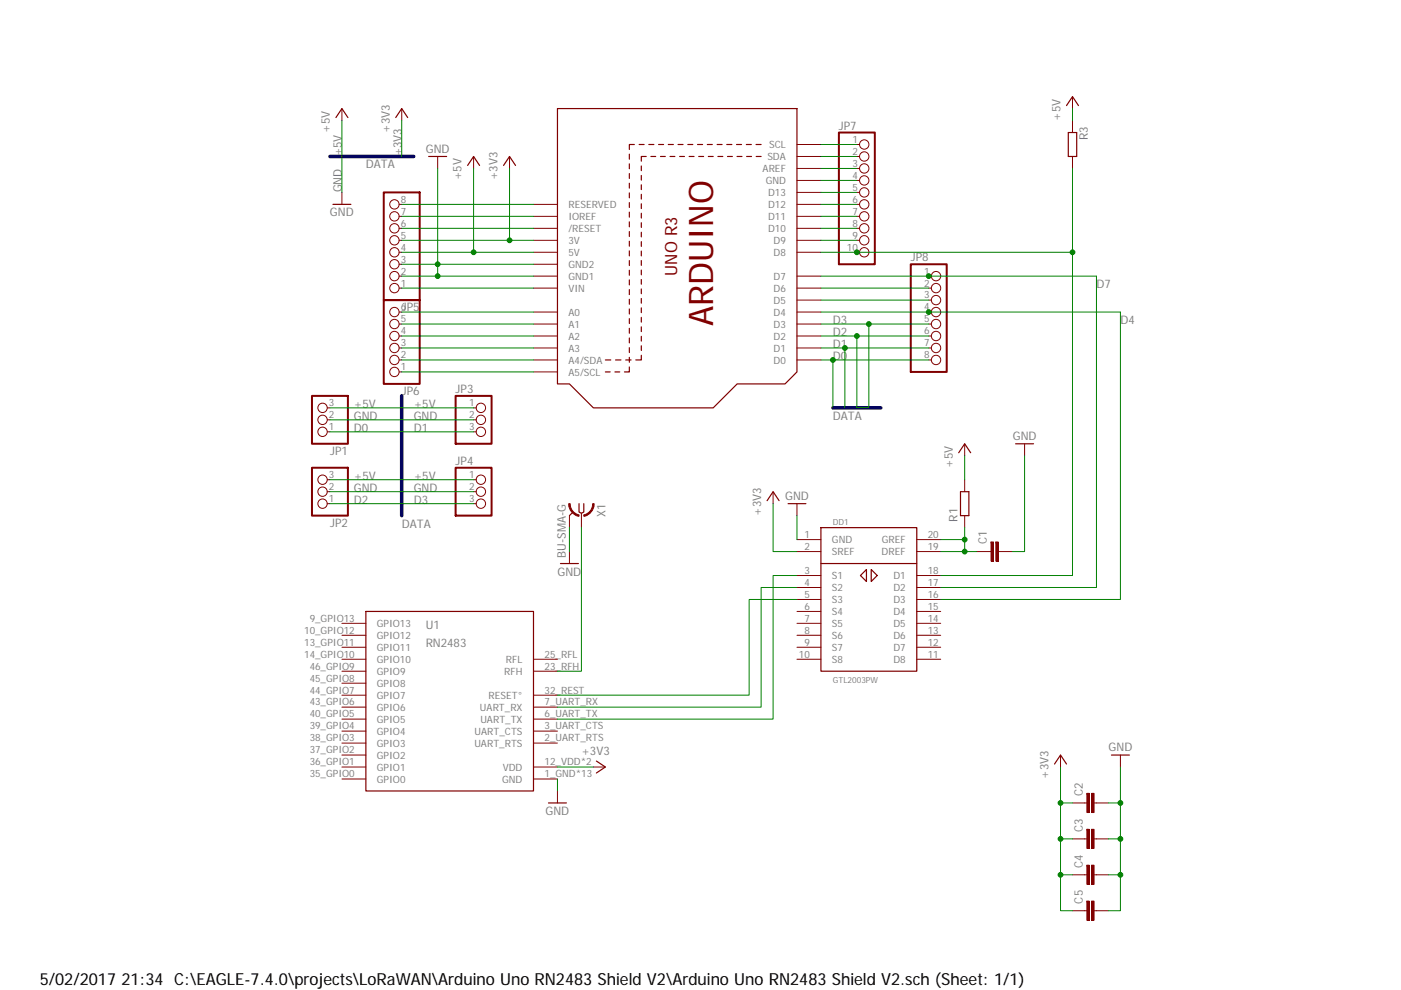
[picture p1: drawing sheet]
<svg xmlns="http://www.w3.org/2000/svg" width="297mm" height="210mm" viewBox="0 0 297 210" stroke-linecap="round" stroke-linejoin="round" font-family="sans-serif">
<path d="M64.2 18.1l177.1 177.1M241.3 18.1l-177.1 177.1" fill="none" stroke="#fff" stroke-width=".21"/>
<path d="M121.5 108.6l-.8 .8M122.8 106.8v1.8l.5 .3 .5-.3v-1.8M77.6 129.7h35.5v38.1h-35.5z" fill="none" stroke="#800000" stroke-width=".25"/>
<g fill="none" stroke="#800000" stroke-width=".21">
<path d="M123.3 108.9v.5M72.5 139.8h5.1M72.5 137.3h5.1M72.5 134.7h5.1M72.5 132.2h5.1M113.1 139.8h5.1M72.5 152.5h5.1M72.5 150h5.1M72.5 142.4h5.1M72.5 147.4h5.1M72.5 155.1h5.1M72.5 157.6h5.1"/>
<path d="M72.5 144.9h5.1M113.1 152.5h5.1M113.1 150h5.1M113.1 142.4h5.1M113.1 147.4h5.1M113.1 155.1h5.1M113.1 157.6h5.1M72.5 165.2h5.1M72.5 162.7h5.1M72.5 160.1h5.1M113.1 165.2h5.1M113.1 162.7h5.1"/>
</g>
<path d="M125.7 106.8h.3a2.68 2.68 0 0 1-2.2 2.7v-.3a2.4 2.4 0 0 0 1.9-2.4z" fill-rule="evenodd" fill="#800000"/>
<path d="M125.7 106.8h.3a2.68 2.68 0 0 1-2.2 2.7v-.3a2.4 2.4 0 0 0 1.9-2.4z" fill="none" stroke="#800000" stroke-width=".21"/>
<path d="M120.6 106.8h.3a2.4 2.4 0 0 0 1.9 2.4l-.1 .3a2.68 2.68 0 0 1-2.1-2.7z" fill-rule="evenodd" fill="#800000"/>
<g fill="none" stroke="#800000" stroke-width=".21">
<path d="M72.5 23v2.6M85.2 23v2.6M92.8 33.2v2.5M100.4 33.2v2.5M108 33.2v2.5M72.5 40.8v2.5M120.6 106.8h.3a2.4 2.4 0 0 0 1.9 2.4l-.1 .3a2.68 2.68 0 0 1-2.1-2.7zM120.7 109.4v2.5M120.7 117v2.5M123.3 109.4v2.5M169 114.4h5.1M169 117h5.1"/>
<path d="M169 106.8v2.6M194.4 114.4h5.1M194.4 117h5.1M204.5 101.7v2.6M204.5 109.4v2.5M209.6 117h.5M211.6 117h.6M169 122.1h5.1M169 124.6h5.1M169 127.1h5.1M169 129.7h5.1M169 132.2h5.1"/>
<path d="M169 134.7h5.1M169 137.3h5.1M169 139.8h5.1M194.4 122.1h5.1M194.4 124.6h5.1M194.4 127.1h5.1M194.4 129.7h5.1M194.4 132.2h5.1M194.4 134.7h5.1M194.4 137.3h5.1M194.4 139.8h5.1M118.2 167.8v2.5"/>
<path d="M125.8 162.7h2.6"/>
</g>
<g fill="none" stroke="#800000" stroke-width=".25">
<path d="M71.2 24.9l1.3-1.9 1.3 1.9M83.9 24.9l1.3-1.9 1.2 1.9M90.9 33.2h3.8M99.1 35.1l1.3-1.9 1.3 1.9M106.8 35.1l1.2-1.9 1.3 1.9M70.6 43.3h3.8M118.8 119.5h3.8M167.1 106.8h3.8M174 111.9h20.4v30.5h-20.4zM174 119.5h20.4M203.6 104.3h1.8v5.1h-1.8zM182.4 122.1l1.3-1.3v2.5z"/>
<path d="M184.7 120.8l1.3 1.3-1.3 1.2zM116.3 170.3h3.8M126.4 161.4l2 1.3-2 1.3"/>
</g>
<path d="M211.1 115h.5v4h-.5z" fill="#800000"/>
<path d="M211.1 115h.5v4h-.5zM211.1 115h.1" fill="none" stroke="#800000" stroke-width=".21"/>
<path d="M210.1 115h.5v4h-.5z" fill="#800000"/>
<path d="M227.4 20.5v2.5M227.4 25.6v2.5M227.4 33.2v2.5M204.5 94.1v2.6M217.2 94.1v2.6M163.9 104.3v2.5M207.1 117h2.5M210.1 115h.5v4h-.5zM210.1 115h.1M212.2 117h2.5M229.9 170.3h.5M232 170.3h.5" fill="none" stroke="#800000" stroke-width=".21"/>
<path d="M226.1 22.4l1.3-1.9 1.3 1.9M226.5 28.1h1.8v5.1h-1.8zM203.3 96l1.2-1.9 1.3 1.9M215.3 94.1h3.8M162.6 106.2l1.3-1.9 1.3 1.9" fill="none" stroke="#800000" stroke-width=".25"/>
<path d="M231.5 168.3h.5v4h-.5z" fill="#800000"/>
<path d="M231.5 168.3h.5v4h-.5zM231.5 168.3h.1" fill="none" stroke="#800000" stroke-width=".21"/>
<path d="M230.4 168.3h.5v4h-.5z" fill="#800000"/>
<path d="M224.8 160.1v2.6M227.4 170.3h2.5M229.9 177.9h.5M230.4 168.3h.5v4h-.5zM230.4 168.3h.1M232 177.9h.5M232.5 170.3h2.5M237.5 160.1v2.6" fill="none" stroke="#800000" stroke-width=".21"/>
<path d="M223.6 162.1l1.3-2 1.2 2M235.6 160.1h3.9" fill="none" stroke="#800000" stroke-width=".25"/>
<path d="M231.5 175.9h.5v4.1h-.5z" fill="#800000"/>
<path d="M231.5 175.9h.5v4.1h-.5zM231.5 175.9h.1" fill="none" stroke="#800000" stroke-width=".21"/>
<path d="M230.4 175.9h.5v4.1h-.5z" fill="#800000"/>
<path d="M227.4 177.9h2.5M230.4 175.9h.5v4.1h-.5zM230.4 175.9h.1M232.5 177.9h2.5M229.9 185.5h.5M232 185.5h.5" fill="none" stroke="#800000" stroke-width=".21"/>
<path d="M231.5 183.5h.5v4.1h-.5z" fill="#800000"/>
<path d="M231.5 183.5h.5v4.1h-.5zM231.5 183.5h.1" fill="none" stroke="#800000" stroke-width=".21"/>
<path d="M230.4 183.5h.5v4.1h-.5z" fill="#800000"/>
<path d="M227.4 185.5h2.5M229.9 193.2h.5M230.4 183.5h.5v4.1h-.5zM230.4 183.5h.1M232 193.2h.5M232.5 185.5h2.5" fill="none" stroke="#800000" stroke-width=".21"/>
<path d="M231.5 191.1h.5v4.1h-.5z" fill="#800000"/>
<path d="M231.5 191.1h.5v4.1h-.5zM231.5 191.1h.1" fill="none" stroke="#800000" stroke-width=".21"/>
<path d="M230.4 191.1h.5v4.1h-.5z" fill="#800000"/>
<g fill="none" stroke="#800000" stroke-width=".21">
<path d="M169 38.3h5M169 35.7h5M169 30.6h5M169 33.2h5M181.7 38.3h.5M181.7 35.7h.5M181.7 30.6h.5M181.7 33.2h.5M84.6 58.6h.6M84.6 53.5h.6M84.6 51h.6M84.6 48.4h.6"/>
<path d="M84.6 45.9h.6M84.6 43.3h.6M84.6 56h.6M113.1 58.6h5.1M113.1 53.5h5.1M113.1 51h5.1M113.1 48.4h5.1M113.1 45.9h5.1M113.1 43.3h5.1M113.1 56h5.1M169 58.6h5M169 53.5h5"/>
<path d="M169 51h5M169 48.4h5M169 45.9h5M169 43.3h5M169 40.8h5M181.7 53.5h.5M181.7 51h.5M181.7 48.4h.5M181.7 45.9h.5M181.7 43.3h.5M181.7 40.8h.5M196.9 58.6h.6"/>
<path d="M84.6 76.3h.6M84.6 73.8h.6M84.6 71.3h.6M84.6 68.7h.6M84.6 66.2h.6M84.6 61.1h.6M84.6 78.9h.6M113.1 76.3h5.1M113.1 73.8h5.1M113.1 71.3h5.1M113.1 68.7h5.1M113.1 66.2h5.1"/>
<path d="M113.1 61.1h5.1M113.1 78.9h5.1M169 76.3h5M169 73.8h5M169 71.3h5M169 68.7h5M169 66.2h5M169 63.6h5M169 61.1h5M196.9 76.3h.6M196.9 73.8h.6M196.9 71.3h.6"/>
<path d="M196.9 68.7h.6M196.9 66.2h.6M196.9 63.6h.6M196.9 61.1h.6M69.4 91.6h.6M69.4 89h.6M69.4 86.5h.6M100.4 91.6h.6M100.4 89h.6M100.4 86.5h.6M69.4 106.8h.6M69.4 104.3h.6"/>
<path d="M69.4 101.7h.6M100.4 106.8h.6M100.4 104.3h.6M100.4 101.7h.6M227.4 193.2h2.5M230.4 191.1h.5v4.1h-.5zM230.4 191.1h.1M232.5 193.2h2.5"/>
<circle cx="183.2" cy="35.7" r="1"/>
<circle cx="183.2" cy="33.2" r="1"/>
<circle cx="183.2" cy="38.3" r="1"/>
<circle cx="183.2" cy="30.6" r="1"/>
<circle cx="83.6" cy="56" r="1"/>
<circle cx="83.6" cy="53.5" r="1"/>
<circle cx="83.6" cy="48.4" r="1"/>
<circle cx="83.6" cy="58.6" r="1"/>
<circle cx="83.6" cy="51" r="1"/>
<circle cx="83.6" cy="45.9" r="1"/>
<circle cx="83.6" cy="43.3" r="1"/>
<circle cx="183.2" cy="45.9" r="1"/>
<circle cx="183.2" cy="48.4" r="1"/>
<circle cx="183.2" cy="53.5" r="1"/>
<circle cx="183.2" cy="40.8" r="1"/>
<circle cx="183.2" cy="43.3" r="1"/>
<circle cx="183.2" cy="51" r="1"/>
<circle cx="198.5" cy="58.6" r="1"/>
<circle cx="83.6" cy="68.7" r="1"/>
<circle cx="83.6" cy="66.2" r="1"/>
<circle cx="83.6" cy="76.3" r="1"/>
<circle cx="83.6" cy="71.3" r="1"/>
<circle cx="83.6" cy="78.9" r="1"/>
<circle cx="83.6" cy="61.1" r="1"/>
<circle cx="83.6" cy="73.8" r="1"/>
<circle cx="198.5" cy="66.2" r="1"/>
<circle cx="198.5" cy="68.7" r="1"/>
<circle cx="198.5" cy="63.6" r="1"/>
<circle cx="198.5" cy="76.3" r="1"/>
<circle cx="198.5" cy="71.3" r="1"/>
<circle cx="198.5" cy="73.8" r="1"/>
<circle cx="198.5" cy="61.1" r="1"/>
<circle cx="68.4" cy="86.5" r="1"/>
<circle cx="68.4" cy="89" r="1"/>
<circle cx="68.4" cy="91.6" r="1"/>
<circle cx="102" cy="89" r="1"/>
<circle cx="102" cy="91.6" r="1"/>
<circle cx="102" cy="86.5" r="1"/>
<circle cx="68.4" cy="101.7" r="1"/>
<circle cx="68.4" cy="106.8" r="1"/>
<circle cx="68.4" cy="104.3" r="1"/>
<circle cx="102" cy="106.8" r="1"/>
<circle cx="102" cy="104.3" r="1"/>
<circle cx="102" cy="101.7" r="1"/>
</g>
<g fill="none" stroke="#800000" stroke-width=".25">
<path d="M118.2 23h50.8v55.9l-2.5 2.5h-10.2l-5.1 5.1h-25.4l-5.1-5.1h-2.5zM133.4 32.7v1.1M133.4 34.8v1M133.4 36.8v1M133.4 38.9v1M134.5 30.6h-1.1v1.1M135.5 30.6h1.1M136 35.2v1M136 37.2v1M136 39.2v1M137 33.2h-1v1M137.6 30.6h1"/>
<path d="M138 33.2h1M139.6 30.6h1.1M140 33.2h1.1M141.7 30.6h1.1M142.1 33.2h1M143.8 30.6h1M144.1 33.2h1M145.8 30.6h1.1M146.1 33.2h1M147.9 30.6h1.1M148.1 33.2h1.1M150 30.6h1"/>
<path d="M150.2 33.2h1M152 30.6h1.1M152.2 33.2h1M154.1 30.6h1.1M154.2 33.2h1.1M156.2 30.6h1M156.3 33.2h1M158.2 30.6h1.1M158.3 33.2h1M160.3 30.6h1.1M160.3 33.2h1.1M133.4 40.9v1.1"/>
<path d="M133.4 43v1M133.4 45v1.1M133.4 47.1v1M133.4 49.1v1.1M133.4 51.2v1M133.4 53.2v1.1M133.4 55.3v1M133.4 57.3v1.1M133.4 59.4v1M136 41.2v1M136 43.2v1M136 45.2v1"/>
<path d="M136 47.2v1M136 49.3v.9M136 51.2v1.1M136 53.3v1M136 55.3v1M136 57.3v1M136 59.3v1M128.4 76.3h1.1M128.4 78.9h1M130.4 78.9h1M130.5 76.3h1.2M132.7 76.3h1.1"/>
<path d="M133.4 77.8v1.1h-1M133.4 61.4v1.1M133.4 63.5v1M133.4 65.5v1.1M133.4 67.6v1M133.4 69.6v1.1M133.4 71.7v1M133.4 73.7v1.1M133.4 75.8v1M136 75.4v.9h-1.2M136 61.3v1M136 63.3v1"/>
<path d="M136 65.3v1M136 67.3v1M136 69.3v1M136 71.3v1M136 73.3v1"/>
</g>
<path d="M177.9 28.1h7.6v27.9h-7.6zM81.4 40.8h7.6v22.8h-7.6zM193.1 56h7.6v22.9h-7.6zM81.4 63.6h7.6v17.8h-7.6zM66.1 84h7.7v10.1h-7.7zM66.1 99.2h7.7v10.2h-7.7zM96.6 84h7.6v10.1h-7.6zM96.6 99.2h7.6v10.2h-7.6z" fill="none" stroke="#800000" stroke-width=".42"/>
<path d="M70 33.2h17.7M85.2 84v25.4M176.6 86.5h10.1" fill="none" stroke="#000080" stroke-width=".76"/>
<path d="M217.2 96.7v20.3h-2.5M120.7 111.9v5.1M123.3 111.9v30.5h-5.1M169 109.4v5M118.2 165.2v2.6M237.6 162.7v7.6h-2.6M237.6 170.3v7.6h-2.6" fill="none" stroke="#008000" stroke-width=".21"/>
<circle cx="237.6" cy="170.3" r=".51" fill="#008000"/>
<g fill="none" stroke="#008000" stroke-width=".21">
<path d="M237.6 177.9v7.6h-2.6"/>
<circle cx="237.6" cy="170.3" r=".51"/>
</g>
<circle cx="237.6" cy="177.9" r=".51" fill="#008000"/>
<g fill="none" stroke="#008000" stroke-width=".21">
<path d="M237.6 185.5v7.7h-2.6"/>
<circle cx="237.6" cy="177.9" r=".51"/>
</g>
<circle cx="237.6" cy="185.5" r=".51" fill="#008000"/>
<g fill="none" stroke="#008000" stroke-width=".21">
<path d="M72.5 33.2v7.6M92.8 35.7v20.3M85.2 56h27.9M70 89h30.4M70 104.3h30.4"/>
<circle cx="237.6" cy="185.5" r=".51"/>
</g>
<circle cx="92.8" cy="56" r=".51" fill="#008000"/>
<g fill="none" stroke="#008000" stroke-width=".21">
<path d="M85.2 58.6h27.9M92.8 56v2.6"/>
<circle cx="92.8" cy="56" r=".51"/>
</g>
<circle cx="92.8" cy="58.6" r=".51" fill="#008000"/>
<g fill="none" stroke="#008000" stroke-width=".21">
<path d="M163.9 106.8v10.2h5.1M118.2 162.7h7.6M224.9 162.7v30.5h2.5M224.9 185.5h2.5"/>
<circle cx="92.8" cy="58.6" r=".51"/>
</g>
<circle cx="224.9" cy="185.5" r=".51" fill="#008000"/>
<g fill="none" stroke="#008000" stroke-width=".21">
<path d="M224.8 177.9h2.6"/>
<circle cx="224.9" cy="185.5" r=".51"/>
</g>
<circle cx="224.9" cy="177.9" r=".51" fill="#008000"/>
<g fill="none" stroke="#008000" stroke-width=".21">
<path d="M224.8 170.3h2.6"/>
<circle cx="224.9" cy="177.9" r=".51"/>
</g>
<circle cx="224.9" cy="170.3" r=".51" fill="#008000"/>
<g fill="none" stroke="#008000" stroke-width=".21">
<path d="M85.2 25.6v7.6M108 35.7v15.3M85.2 51h27.9"/>
<circle cx="224.9" cy="170.3" r=".51"/>
</g>
<circle cx="108" cy="51" r=".51" fill="#008000"/>
<g fill="none" stroke="#008000" stroke-width=".21">
<path d="M72.5 25.6v7.6M100.4 35.7v17.8M227.4 23v2.6M85.2 53.5h27.9M70 86.5h30.4M204.5 96.7v5M70 101.7h30.4"/>
<circle cx="108" cy="51" r=".51"/>
</g>
<circle cx="100.4" cy="53.5" r=".51" fill="#008000"/>
<g fill="none" stroke="#008000" stroke-width=".21">
<path d="M199.4 114.4h5.1v2.6h-5.1M204.5 117h2.6"/>
<circle cx="100.4" cy="53.5" r=".51"/>
</g>
<circle cx="204.5" cy="117" r=".51" fill="#008000"/>
<g fill="none" stroke="#008000" stroke-width=".21">
<path d="M204.5 111.9v2.5"/>
<circle cx="204.5" cy="117" r=".51"/>
</g>
<circle cx="204.5" cy="114.4" r=".51" fill="#008000"/>
<g fill="none" stroke="#008000" stroke-width=".21">
<path d="M227.4 35.7v86.4h-28"/>
<circle cx="204.5" cy="114.4" r=".51"/>
</g>
<circle cx="227.4" cy="53.5" r=".51" fill="#008000"/>
<g fill="none" stroke="#008000" stroke-width=".21">
<path d="M174 53.5h53.4"/>
<circle cx="227.4" cy="53.5" r=".51"/>
</g>
<circle cx="181.7" cy="53.5" r=".51" fill="#008000"/>
<g fill="none" stroke="#008000" stroke-width=".21">
<path d="M174.1 58.6h58.4v66h-33M169 122.1h-5.1v30.4h-45.7"/>
<circle cx="181.7" cy="53.5" r=".51"/>
</g>
<circle cx="196.9" cy="58.6" r=".51" fill="#008000"/>
<g fill="none" stroke="#008000" stroke-width=".21">
<path d="M174.1 66.2h63.5v60.9h-38.1M169 124.6h-7.6v25.4h-43.2M169 127.1h-10.2v20.3h-40.6"/>
<circle cx="196.9" cy="58.6" r=".51"/>
</g>
<circle cx="196.9" cy="66.2" r=".51" fill="#008000"/>
<g fill="none" stroke="#008000" stroke-width=".21">
<path d="M174.1 68.7h22.8M184.2 68.7v17.8M85.2 106.8h15.2"/>
<circle cx="196.9" cy="66.2" r=".51"/>
</g>
<circle cx="184.2" cy="68.7" r=".51" fill="#008000"/>
<g fill="none" stroke="#008000" stroke-width=".21">
<path d="M174.1 76.3h22.8M176.6 76.3v10.2M70 91.6h15.2"/>
<circle cx="184.2" cy="68.7" r=".51"/>
</g>
<circle cx="176.6" cy="76.3" r=".51" fill="#008000"/>
<g fill="none" stroke="#008000" stroke-width=".21">
<path d="M174.1 73.8h22.8M179.1 73.8v12.7M85.2 91.6h15.2"/>
<circle cx="176.6" cy="76.3" r=".51"/>
</g>
<circle cx="179.1" cy="73.8" r=".51" fill="#008000"/>
<g fill="none" stroke="#008000" stroke-width=".21">
<path d="M174.1 71.3h22.8M181.7 71.3v15.2h2.5M70 106.8h15.2"/>
<circle cx="179.1" cy="73.8" r=".51"/>
</g>
<circle cx="181.7" cy="71.3" r=".51" fill="#008000"/>
<g fill="none" stroke="#008000" stroke-width=".21">
<path d="M174.1 38.3h7.6M174.1 33.2h7.6M174.1 35.7h7.6M174.1 30.6h7.6M85.2 48.4h27.9M85.2 45.9h27.9M85.2 43.3h27.9M174.1 45.9h7.6M174.1 43.3h7.6M174.1 48.4h7.6M174.1 40.8h7.6M174.1 51h7.6"/>
<path d="M85.2 61.1h27.9M85.2 66.2h27.9M85.2 68.7h27.9M85.2 71.3h27.9M85.2 73.8h27.9M85.2 76.3h27.9M85.2 78.9h27.9M174.1 61.1h22.8M174.1 63.6h22.8"/>
<circle cx="181.7" cy="71.3" r=".51"/>
</g>
<text font-size="7.2" fill="#800000" x="151.2" y="69.1" transform="rotate(-90 151.2 69.1)">ARDUINO</text>
<text font-size="3.6" fill="#800000" x="143.6" y="58.5" transform="rotate(-90 143.6 58.5)">UNO R3</text>
<text font-size="3.5" x="8.4" y="209">5/02/2017 21:34 C:\EAGLE-7.4.0\projects\LoRaWAN\Arduino Uno RN2483 Shield V2\Arduino Uno RN2483 Shield V2.sch (Sheet: 1/1)</text>
<g font-size="2.5" fill="#808080">
<text x="70" y="28.1" transform="rotate(-90 70 28.1)">+5V</text>
<text x="82.6" y="28.1" transform="rotate(-90 82.6 28.1)">+3V3</text>
<text x="177.9" y="27.5">JP7</text>
<text x="224.9" y="25.6" transform="rotate(-90 224.9 25.6)">+5V</text>
<text x="230.7" y="29.7" transform="rotate(-90 230.7 29.7)">R3</text>
<text x="72.5" y="33.2" transform="rotate(-90 72.5 33.2)">+5V</text>
<text x="77.6" y="35.7">DATA</text>
<text x="85.2" y="33.2" transform="rotate(-90 85.2 33.2)">+3V3</text>
<text x="90.3" y="32.4">GND</text>
<text x="72.5" y="40.8" transform="rotate(-90 72.5 40.8)">GND</text>
<text x="97.9" y="38.3" transform="rotate(-90 97.9 38.3)">+5V</text>
<text x="105.5" y="38.3" transform="rotate(-90 105.5 38.3)">+3V3</text>
<text x="70" y="45.9">GND</text>
<text x="193.1" y="55.4">JP8</text>
<text x="232.5" y="61.1">D7</text>
<text x="85.2" y="66.1">JP5</text>
<text x="176.6" y="68.7">D3</text>
<text x="176.6" y="71.3">D2</text>
<text x="237.6" y="68.7">D4</text>
<text x="176.6" y="76.3">D0</text>
<text x="176.6" y="73.8">D1</text>
<text x="85.2" y="83.8">JP6</text>
<text x="96.6" y="83.3">JP3</text>
<text x="75" y="89">GND</text>
<text x="75" y="86.5">+5V</text>
<text x="87.7" y="86.5">+5V</text>
<text x="87.7" y="89">GND</text>
<text x="176.6" y="89">DATA</text>
<text x="75" y="91.6">D0</text>
<text x="87.7" y="91.6">D1</text>
<text x="214.7" y="93.4">GND</text>
<text x="70" y="96.5">JP1</text>
<text x="75" y="101.7">+5V</text>
<text x="87.7" y="101.7">+5V</text>
<text x="96.6" y="98.6">JP4</text>
<text x="202" y="99.2" transform="rotate(-90 202 99.2)">+5V</text>
<text x="75" y="104.3">GND</text>
<text x="75" y="106.8">D2</text>
<text x="87.7" y="104.3">GND</text>
<text x="87.7" y="106.8">D3</text>
<text x="166.5" y="106.1">GND</text>
<text x="70" y="111.8">JP2</text>
<text x="85.2" y="111.9">DATA</text>
<text x="128.4" y="109.6" transform="rotate(-90 128.4 109.6)">X1</text>
<text x="161.4" y="109.4" transform="rotate(-90 161.4 109.4)">+3V3</text>
<text x="203" y="110.6" transform="rotate(-90 203 110.6)">R1</text>
<text x="120" y="118.3" transform="rotate(-90 120 118.3)">BU-SMA-G</text>
<text x="209.2" y="115.5" transform="rotate(-90 209.2 115.5)">C1</text>
<text x="118.2" y="122.1">GND</text>
<text x="90.3" y="137.3">RN2483</text>
<text x="90.3" y="133.5">U1</text>
<text x="123.3" y="160.1">+3V3</text>
<text x="235.1" y="159.4">GND</text>
<text x="222.3" y="165.2" transform="rotate(-90 222.3 165.2)">+3V3</text>
<text x="115.7" y="172.8">GND</text>
<text x="229.5" y="168.8" transform="rotate(-90 229.5 168.8)">C2</text>
<text x="229.5" y="176.4" transform="rotate(-90 229.5 176.4)">C3</text>
<text x="229.5" y="184" transform="rotate(-90 229.5 184)">C4</text>
<text x="229.5" y="191.6" transform="rotate(-90 229.5 191.6)">C5</text>
</g>
<g font-size="2.1" fill="#808080">
<text x="162.7" y="34">SDA</text>
<text x="163.1" y="31.4">SCL</text>
<text x="180.7" y="30.3">1</text>
<text x="180.7" y="32.8">2</text>
<text x="180.7" y="35.4">3</text>
<text x="161.7" y="36.5">AREF</text>
<text x="162.3" y="39">GND</text>
<text x="162.9" y="41.6">D13</text>
<text x="180.7" y="37.9">4</text>
<text x="180.7" y="40.4">5</text>
<text x="85" y="45.5">7</text>
<text x="85" y="43">8</text>
<text x="120.5" y="46.7">IOREF</text>
<text x="120.5" y="44.1">RESERVED</text>
<text x="162.9" y="46.7">D11</text>
<text x="162.9" y="44.1">D12</text>
<text x="180.7" y="43">6</text>
<text x="180.7" y="45.5">7</text>
<text x="85" y="53.1">4</text>
<text x="85" y="50.6">5</text>
<text x="85" y="48.1">6</text>
<text x="120.5" y="51.7">3V</text>
<text x="120.5" y="49.2">/RESET</text>
<text x="162.9" y="49.2">D10</text>
<text x="164" y="51.7">D9</text>
<text x="179.6" y="53.1">10</text>
<text x="180.7" y="48.1">8</text>
<text x="180.7" y="50.6">9</text>
<text x="85" y="58.2">2</text>
<text x="85" y="55.7">3</text>
<text x="120.5" y="59.3">GND1</text>
<text x="120.5" y="56.8">GND2</text>
<text x="120.5" y="54.3">5V</text>
<text x="164" y="59.4">D7</text>
<text x="164" y="54.3">D8</text>
<text x="196" y="58.2">1</text>
<text x="85" y="60.8">1</text>
<text x="85" y="65.8">6</text>
<text x="120.5" y="61.9">VIN</text>
<text x="164" y="64.4">D5</text>
<text x="164" y="61.9">D6</text>
<text x="196" y="60.8">2</text>
<text x="196" y="63.3">3</text>
<text x="196" y="65.8">4</text>
<text x="85" y="70.9">4</text>
<text x="85" y="68.4">5</text>
<text x="120.5" y="69.5">A1</text>
<text x="120.5" y="67">A0</text>
<text x="164" y="69.5">D3</text>
<text x="164" y="67">D4</text>
<text x="196" y="68.4">5</text>
<text x="196" y="70.9">6</text>
<text x="85" y="76">2</text>
<text x="85" y="73.5">3</text>
<text x="120.5" y="77.1">A4/SDA</text>
<text x="120.5" y="74.6">A3</text>
<text x="120.5" y="72">A2</text>
<text x="164" y="77.1">D0</text>
<text x="164" y="74.6">D1</text>
<text x="164" y="72">D2</text>
<text x="196" y="73.5">7</text>
<text x="196" y="76">8</text>
<text x="85" y="78.5">1</text>
<text x="120.5" y="79.7">A5/SCL</text>
<text x="69.7" y="88.7">2</text>
<text x="69.7" y="86.1">3</text>
<text x="99.5" y="86.1">1</text>
<text x="99.5" y="88.7">2</text>
<text x="69.7" y="91.2">1</text>
<text x="99.5" y="91.2">3</text>
<text x="69.7" y="101.4">3</text>
<text x="99.5" y="101.4">1</text>
<text x="69.7" y="106.5">1</text>
<text x="69.7" y="103.9">2</text>
<text x="99.5" y="103.9">2</text>
<text x="99.5" y="106.5">3</text>
<text x="170.6" y="114.1">1</text>
<text x="170.6" y="116.6">2</text>
<text x="176.4" y="115.2">GND</text>
<text x="176.4" y="117.8">SREF</text>
<text x="186.9" y="117.7">DREF</text>
<text x="187" y="115.2">GREF</text>
<text x="196.7" y="114.1">20</text>
<text x="196.7" y="116.6">19</text>
<text x="170.6" y="121.7">3</text>
<text x="170.6" y="124.2">4</text>
<text x="176.4" y="122.8">S1</text>
<text x="176.4" y="125.4">S2</text>
<text x="189.4" y="122.8">D1</text>
<text x="189.4" y="125.4">D2</text>
<text x="196.7" y="121.7">18</text>
<text x="196.7" y="124.2">17</text>
<text x="65.7" y="131.9">9_GPIO13</text>
<text x="170.6" y="126.8">5</text>
<text x="170.6" y="129.3">6</text>
<text x="170.6" y="131.9">7</text>
<text x="176.4" y="127.9">S3</text>
<text x="176.4" y="130.4">S4</text>
<text x="189.4" y="127.9">D3</text>
<text x="189.4" y="130.4">D4</text>
<text x="196.7" y="126.8">16</text>
<text x="196.7" y="129.3">15</text>
<text x="196.7" y="131.9">14</text>
<text x="64.5" y="136.9">13_GPIO11</text>
<text x="64.5" y="134.4">10_GPIO12</text>
<text x="79.9" y="135.5">GPIO12</text>
<text x="79.9" y="133">GPIO13</text>
<text x="170.6" y="134.4">8</text>
<text x="170.6" y="136.9">9</text>
<text x="176.4" y="133">S5</text>
<text x="176.4" y="135.5">S6</text>
<text x="189.4" y="133">D5</text>
<text x="189.4" y="135.5">D6</text>
<text x="196.7" y="134.4">13</text>
<text x="196.7" y="136.9">12</text>
<text x="64.5" y="139.5">14_GPIO10</text>
<text x="65.7" y="142">46_GPIO9</text>
<text x="79.9" y="143.1">GPIO9</text>
<text x="79.9" y="140.6">GPIO10</text>
<text x="79.9" y="138">GPIO11</text>
<text x="106.9" y="143.1">RFH</text>
<text x="107.3" y="140.6">RFL</text>
<text x="115.5" y="142">23_RFH</text>
<text x="115.5" y="139.5">25_RFL</text>
<text x="169.4" y="139.5">10</text>
<text x="176.4" y="138">S7</text>
<text x="176.4" y="140.6">S8</text>
<text x="189.4" y="138">D7</text>
<text x="189.4" y="140.6">D8</text>
<text x="196.7" y="139.5">11</text>
<text x="65.7" y="149.6">43_GPIO6</text>
<text x="65.7" y="147.1">44_GPIO7</text>
<text x="65.7" y="144.6">45_GPIO8</text>
<text x="79.9" y="148.2">GPIO7</text>
<text x="79.9" y="145.7">GPIO8</text>
<text x="103.6" y="148.2">RESET°</text>
<text x="115.5" y="149.6">7_UART_RX</text>
<text x="115.5" y="147.1">32_REST</text>
<text x="65.7" y="154.7">39_GPIO4</text>
<text x="65.7" y="152.2">40_GPIO5</text>
<text x="79.9" y="155.8">GPIO4</text>
<text x="79.9" y="153.3">GPIO5</text>
<text x="79.9" y="150.7">GPIO6</text>
<text x="100.6" y="155.8">UART_CTS</text>
<text x="101.8" y="150.7">UART_RX</text>
<text x="101.9" y="153.3">UART_TX</text>
<text x="115.5" y="152.2">6_UART_TX</text>
<text x="115.5" y="154.7">3_UART_CTS</text>
<text x="65.7" y="159.8">37_GPIO2</text>
<text x="65.7" y="157.2">38_GPIO3</text>
<text x="79.9" y="160.9">GPIO2</text>
<text x="79.9" y="158.4">GPIO3</text>
<text x="100.6" y="158.4">UART_RTS</text>
<text x="115.5" y="157.2">2_UART_RTS</text>
<text x="65.7" y="164.9">35_GPIO0</text>
<text x="65.7" y="162.3">36_GPIO1</text>
<text x="79.9" y="166">GPIO0</text>
<text x="79.9" y="163.4">GPIO1</text>
<text x="106.5" y="166">GND</text>
<text x="106.6" y="163.4">VDD</text>
<text x="115.5" y="164.9">1_GND*13</text>
<text x="115.5" y="162.3">12_VDD*2</text>
</g>
<g font-size="1.8" fill="#808080">
<text x="176.6" y="111.4">DD1</text>
<text x="176.6" y="144.9">GTL2003PW</text>
</g>
</svg>
